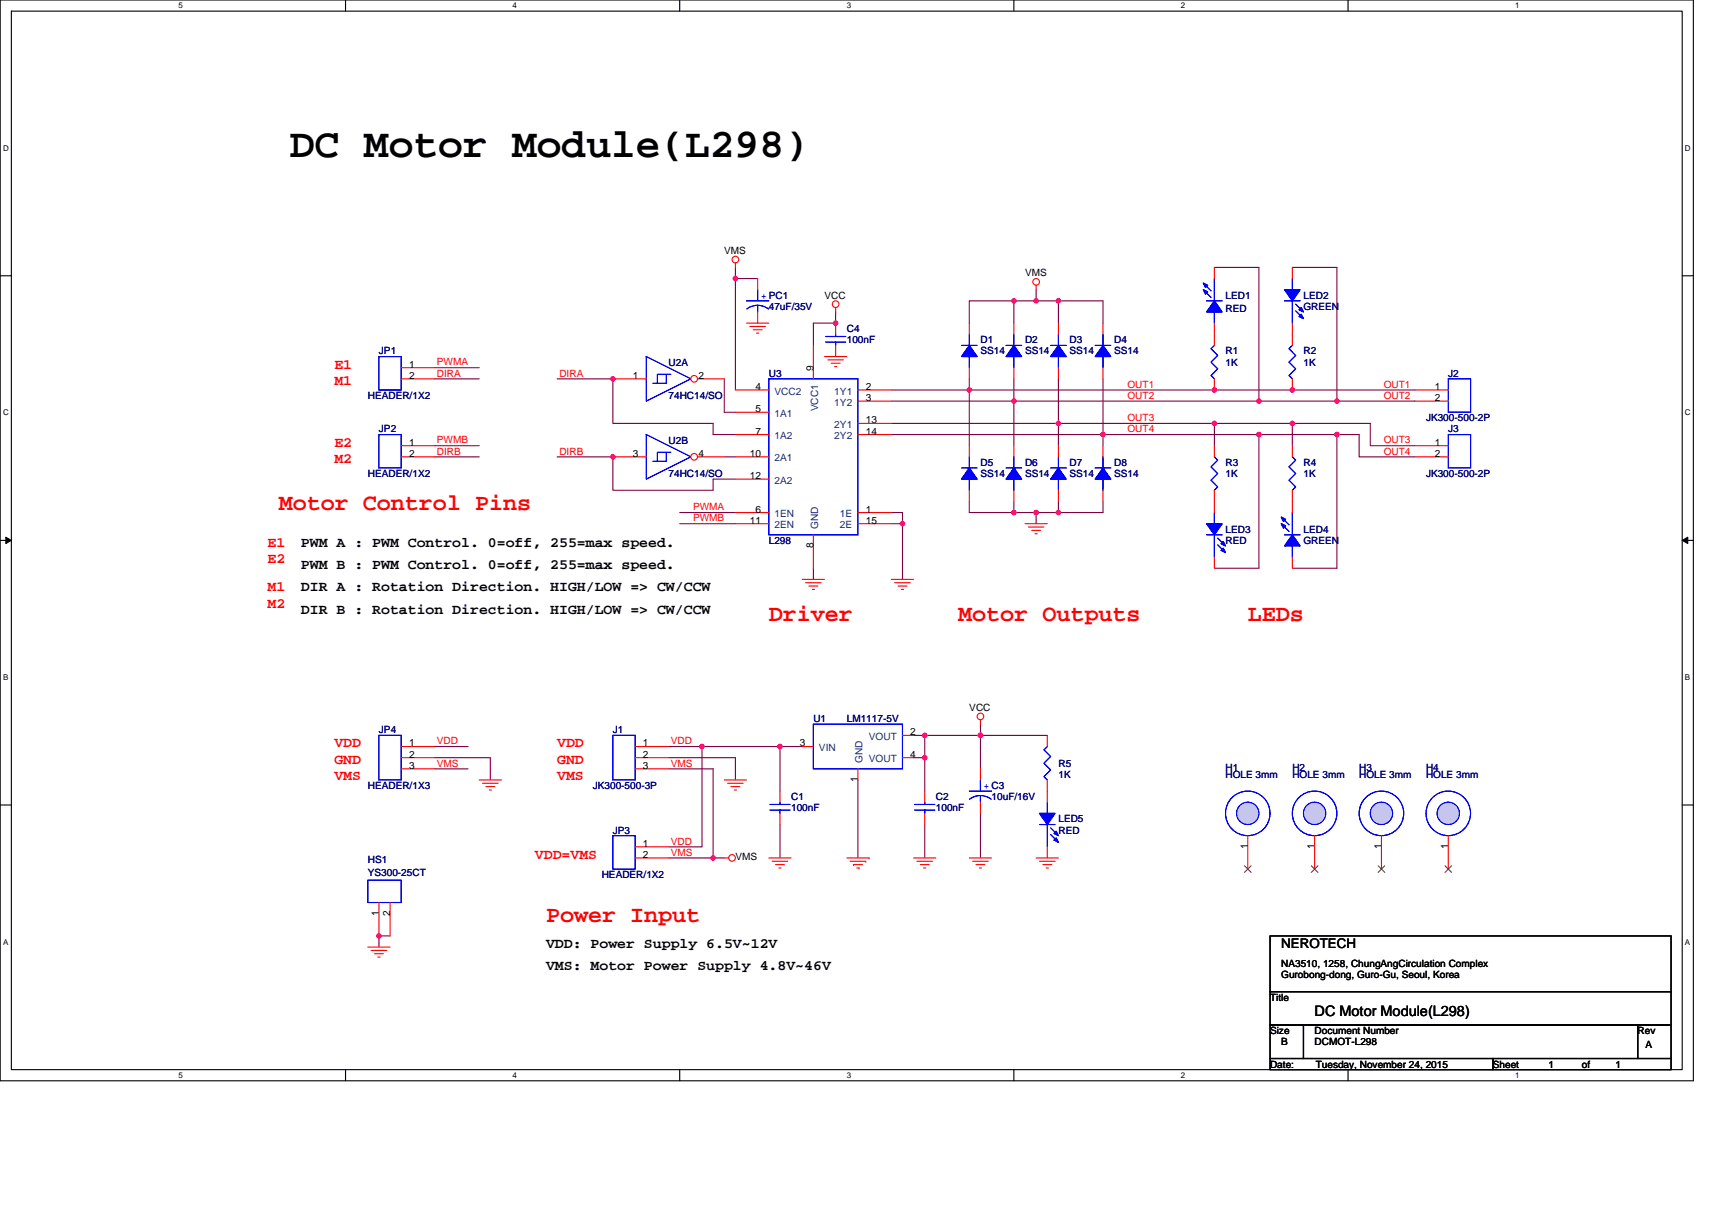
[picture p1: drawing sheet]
<svg xmlns="http://www.w3.org/2000/svg" width="297mm" height="210mm" viewBox="0 0 297 210" stroke-linecap="round" stroke-linejoin="round" font-family="sans-serif">
<path d="M0 0h293.5v187.2h-293.5zM2 1.9h289.5v183.4h-289.5z" fill="none" stroke="#000" stroke-width=".19"/>
<g fill="#fff">
<path d="M30.9 .2h.8v1.5h-.8z"/>
<path d="M30.9 185.5h.8v1.6h-.8z"/>
</g>
<path d="M59.9 0v1.9M59.9 185.3v1.9" fill="none" stroke="#000" stroke-width=".19"/>
<g fill="#fff">
<path d="M88.8 .2h.8v1.5h-.8z"/>
<path d="M88.8 185.5h.8v1.6h-.8z"/>
</g>
<path d="M117.8 0v1.9M117.8 185.3v1.9" fill="none" stroke="#000" stroke-width=".19"/>
<g fill="#fff">
<path d="M146.7 .2h.8v1.5h-.8z"/>
<path d="M146.7 185.5h.8v1.6h-.8z"/>
</g>
<path d="M175.7 0v1.9M175.7 185.3v1.9" fill="none" stroke="#000" stroke-width=".19"/>
<g fill="#fff">
<path d="M204.7 .2h.7v1.5h-.7z"/>
<path d="M204.7 185.5h.7v1.6h-.7z"/>
</g>
<path d="M233.6 0v1.9M233.6 185.3v1.9" fill="none" stroke="#000" stroke-width=".19"/>
<g fill="#fff">
<path d="M262.6 .2h.7v1.5h-.7z"/>
<path d="M262.6 185.5h.7v1.6h-.7z"/>
<path d="M.5 24.9h1v1.5h-1z"/>
<path d="M292 24.9h1v1.5h-1z"/>
<path d="M.5 70.7h1v1.5h-1z"/>
<path d="M292 70.7h1v1.5h-1z"/>
</g>
<path d="M0 47.8h2M291.5 47.8h2" fill="none" stroke="#000" stroke-width=".19"/>
<g fill="#fff">
<path d="M.5 116.5h.9v1.6h-.9z"/>
<path d="M292 116.5h.9v1.6h-.9z"/>
</g>
<path d="M0 93.6h2M291.5 93.6h2" fill="none" stroke="#000" stroke-width=".19"/>
<path d="M1 93.1l1 .5-1 .6zM291.5 93.6l1-.5v1.1z" fill="#000"/>
<path d="M1 93.1l1 .5-1 .6zM291.5 93.6l1-.5v1.1z" fill="none" stroke="#000" stroke-width=".17"/>
<g fill="#fff">
<path d="M.5 162.4h.9v1.5h-.9z"/>
<path d="M292 162.4h.9v1.5h-.9z"/>
</g>
<path d="M0 139.5h2M291.5 139.5h2M220.1 162.2h69.5v9.6h-69.5zM220.1 171.8h69.5v5.8h-69.5zM220.1 177.6h5.8v5.8h-5.8zM225.9 177.6h57.9v5.8h-57.9zM283.8 177.6h5.8v5.8h-5.8zM220.1 183.4h38.6v1.9h-38.6zM258.7 183.4h30.9v1.9h-30.9z" fill="none" stroke="#000" stroke-width=".19"/>
<g fill="none" stroke="#800040" stroke-width=".19">
<path d="M127.4 46.3v2h3.9M127.4 48.3v19.3M144.8 54.1v1.9h-3.8v3.8M175.7 52.1h3.9M175.7 52.1h-7.7v3.9M175.7 52.1v3.9M179.6 52.1h3.8M179.6 50.2v1.9M183.4 52.1h7.7v3.9M183.4 52.1v3.9M210.5 46.3h7.7v23.2M224 46.3h7.7v23.2"/>
<path d="M75.3 65.6h7.7M75.3 77.2h7.7M75.3 79.1h7.7M75.3 63.7h7.7M96.6 65.6h9.6v7.8h17.4v1.9h3.8M96.6 79.1h9.6v5.8h17.4v-1.9h3.8M125.5 65.6v5.8h1.9M125.5 79.1h1.9M154.5 73.4h28.9M154.5 75.3h36.6M154.5 69.5h21.2M154.5 67.6h13.5"/>
<path d="M168 65.6v2M168 67.6v9.6M168 67.6h77.2M175.7 65.6v3.9M175.7 69.5v7.7M175.7 69.5h42.5M183.4 65.6v7.8M183.4 73.4v3.8M183.4 73.4h27.1v3.8M191.1 75.3v1.9M191.1 65.6v9.7M191.1 75.3h27.1v23.2h-7.7"/>
<path d="M210.5 73.4h13.5v3.8M218.2 75.3h13.5v23.2h-7.7M218.2 69.5h13.5M224 73.4h13.5v3.8h7.7M231.7 69.5h13.5M231.7 75.3h3.8v3.8h9.7M117.8 88.8h9.6M117.8 90.7h9.6M141 98.5v1.9M154.5 88.8h1.9v1.9M154.5 90.7h1.9M156.4 90.7v9.7"/>
<path d="M168 86.9v1.9h7.7M175.7 88.8h3.9M175.7 86.9v1.9M179.6 88.8h3.8M179.6 88.8v1.9M183.4 86.9v1.9M191.1 86.9v1.9h-7.7M75.3 133.2h5.8M75.3 129.3h5.8M75.3 131.3h9.7v3.8M115.9 129.3h5.8M115.9 131.3h11.5v3.8"/>
<path d="M115.9 133.2h7.7v15.4M121.7 129.3v17.4h-5.8M121.7 129.3h13.5v7.8M135.2 129.3h3.8M148.7 135.1v13.5M158.3 127.4h2M158.3 131.3h2M160.3 131.3v5.8M160.3 127.4v3.9M160.3 127.4h9.6M169.9 125.5v1.9M169.9 127.4v5.8"/>
<path d="M169.9 127.4h11.6M115.9 148.6h7.7M123.6 148.6h1.9M135.2 142.8v5.8M160.3 142.8v5.8M169.9 140.9v7.7M67.6 162.2h-1.9v1.9"/>
</g>
<g fill="#f0f" stroke="#f0f" stroke-width=".19">
<circle cx="156.4" cy="90.7" r=".38"/>
<circle cx="127.4" cy="48.3" r=".38"/>
<circle cx="106.2" cy="65.6" r=".38"/>
<circle cx="106.2" cy="79.1" r=".38"/>
<circle cx="65.7" cy="162.1" r=".38"/>
<circle cx="231.7" cy="75.3" r=".38"/>
<circle cx="183.4" cy="52.1" r=".38"/>
<circle cx="179.6" cy="88.8" r=".38"/>
<circle cx="210.4" cy="67.6" r=".38"/>
<circle cx="168" cy="67.6" r=".38"/>
<circle cx="175.7" cy="69.5" r=".38"/>
<circle cx="224" cy="73.4" r=".38"/>
<circle cx="175.7" cy="88.8" r=".38"/>
<circle cx="183.4" cy="88.8" r=".38"/>
<circle cx="175.7" cy="52.1" r=".38"/>
<circle cx="179.6" cy="52.1" r=".38"/>
<circle cx="224" cy="67.6" r=".38"/>
<circle cx="231.7" cy="69.5" r=".38"/>
<circle cx="183.4" cy="73.4" r=".38"/>
<circle cx="191.1" cy="75.3" r=".38"/>
<circle cx="210.4" cy="73.4" r=".38"/>
<circle cx="218.2" cy="75.3" r=".38"/>
<circle cx="160.3" cy="131.3" r=".38"/>
<circle cx="169.9" cy="127.4" r=".38"/>
<circle cx="160.3" cy="127.4" r=".38"/>
<circle cx="218.2" cy="69.5" r=".38"/>
<circle cx="121.7" cy="129.3" r=".38"/>
<circle cx="135.2" cy="129.3" r=".38"/>
<circle cx="123.6" cy="148.6" r=".38"/>
<circle cx="144.8" cy="56" r=".38"/>
</g>
<g fill="none" stroke="#f00" stroke-width=".19">
<path d="M127.4 45.6v.7M129.4 56h3.8M130 56.6h2.7M130.5 57.1h1.6M131.1 57.7h.4M144.8 53.3v.8M179.6 49.4v.8M224 46.3v2M224 56v1.9M142.9 61.8h3.8M143.5 62.4h2.7M144 62.9h1.6"/>
<path d="M144.6 63.5h.4M168 77.2v1.9M168 84.9v2M177.6 90.7h3.9M178.2 91.3h2.7M178.8 91.9h1.5M179.4 92.5h.4M139 100.4h3.9M139.6 101h2.7M140.2 101.5h1.5M140.8 102.1h.3M154.5 100.4h3.8"/>
<path d="M155 101h2.8M155.6 101.5h1.6M156.2 102.1h.4M69.5 129.3h5.8M69.5 131.3h5.8M69.5 133.2h5.8M83 135.1h3.9M83.6 135.7h2.7M84.2 136.3h1.6M84.8 136.9h.4M125.5 135.1h3.9M126.1 135.7h2.7"/>
<path d="M126.7 136.3h1.5M127.3 136.9h.3M169.9 124.7v.8M125.5 148.6h.8M133.2 148.6h3.9M133.8 149.2h2.7M134.4 149.8h1.5M135 150.4h.4M146.7 148.6h3.9M147.3 149.2h2.7M147.9 149.8h1.6M147.9 149.8h.1"/>
<path d="M148.5 150.4h.4M148.9 150.4h.1M150 149.2h.1M150.6 148.6h.1M158.3 148.6h3.9M158.9 149.2h2.7M159.5 149.8h1.5M160.1 150.4h.4M168 148.6h3.8M168.6 149.2h2.7M169.1 149.8h1.6M169.7 150.4h.4"/>
<path d="M179.6 148.6h3.8M180.1 149.2h2.7M180.7 149.8h1.6M181.3 150.4h.4M63.7 164.1h3.9M64.3 164.7h2.7M64.9 165.2h1.5M65.5 165.8h.4"/>
<circle cx="127.4" cy="45" r=".58"/>
<circle cx="144.8" cy="52.7" r=".58"/>
<circle cx="179.6" cy="48.8" r=".58"/>
<circle cx="169.9" cy="124.1" r=".58"/>
<circle cx="126.9" cy="148.6" r=".58"/>
</g>
<path d="M222.6 52.1h2.7M224 48.3v1.9M224 52.1v3.9M224.5 52.7l1.2 1.2M224.5 53.9l1.2 1.1M168 79.1v2M166.6 81.1h2.7M168 83v1.9M65.7 127.4h3.8v7.7h-3.8z" fill="none" stroke="#00f" stroke-width=".19"/>
<g fill="#00f" stroke="#00f" stroke-width=".19">
<path d="M222.6 50.2h2.7l-1.3 1.9z" fill-rule="evenodd"/>
<path d="M225.5 54.4l.4 .8-.8-.4z" fill-rule="evenodd"/>
<path d="M225.5 53.3l.4 .8-.8-.4z" fill-rule="evenodd"/>
<path d="M222.6 50.2h2.7l-1.3 1.9z" fill-rule="evenodd"/>
<path d="M225.5 54.4l.4 .8-.8-.4z" fill-rule="evenodd"/>
<path d="M225.5 53.3l.4 .8-.8-.4z" fill-rule="evenodd"/>
<path d="M168 81.1l1.3 1.9h-2.7z" fill-rule="evenodd"/>
<path d="M168 81.1l1.3 1.9h-2.7z" fill-rule="evenodd"/>
</g>
<circle cx="216.2" cy="140.9" r="1.93" fill="#fff"/>
<circle cx="216.2" cy="140.9" r="1.93" fill="#00f" stroke="#00f" stroke-width=".19"/>
<circle cx="216.2" cy="140.9" r="3.9" fill="none" stroke="#00f" stroke-width=".19"/>
<circle cx="216.2" cy="140.9" r="1.93" fill="#fff"/>
<g fill="#00f" stroke="#00f" stroke-width=".19">
<path d="M175.7 59.8l1.4 2h-2.7z" fill-rule="evenodd"/>
<path d="M175.7 59.8l1.4 2h-2.7z" fill-rule="evenodd"/>
<circle cx="216.2" cy="140.9" r="1.93"/>
</g>
<g fill="none" stroke="#00f" stroke-width=".19">
<path d="M174.4 59.8h2.7M175.7 57.9v1.9M175.7 61.8v1.9M251 75.3h3.9v5.8h-3.9zM106.2 144.8h3.9v5.8h-3.9z"/>
<circle cx="216.2" cy="140.9" r="3.9"/>
</g>
<path d="M175.7 56v1.9M175.7 63.7v1.9M245.2 77.2h5.8M245.2 79.1h5.8M110.1 146.7h5.8M110.1 148.6h5.8M216.2 144.8v5.8" fill="none" stroke="#f00" stroke-width=".19"/>
<path d="M215.7 150l1.1 1.2M216.8 150l-1.1 1.2" fill="none" stroke="#804000" stroke-width=".17"/>
<circle cx="227.8" cy="140.9" r="1.93" fill="#fff"/>
<circle cx="227.8" cy="140.9" r="1.93" fill="#00f" stroke="#00f" stroke-width=".19"/>
<circle cx="227.8" cy="140.9" r="3.9" fill="none" stroke="#00f" stroke-width=".19"/>
<circle cx="227.8" cy="140.9" r="1.93" fill="#fff"/>
<g fill="#00f" stroke="#00f" stroke-width=".19">
<path d="M175.7 81.1l1.4 1.9h-2.7z" fill-rule="evenodd"/>
<path d="M175.7 81.1l1.4 1.9h-2.7z" fill-rule="evenodd"/>
<circle cx="227.8" cy="140.9" r="1.93"/>
</g>
<g fill="none" stroke="#00f" stroke-width=".19">
<path d="M143.1 59.3h3.5M143.1 58.3h3.5M144.8 57.9v.4M144.8 59.3v.5M175.7 79.1v2M174.4 81.1h2.7M175.7 83v1.9M141 125.5h15.4v7.7h-15.4z"/>
<circle cx="227.8" cy="140.9" r="3.9"/>
</g>
<path d="M144.8 56v1.9M144.8 59.8v2M175.7 77.2v1.9M175.7 84.9v2M139 129.3h2M148.7 133.2v1.9M156.4 127.4h1.9M156.4 131.3h1.9M227.8 144.8v5.8" fill="none" stroke="#f00" stroke-width=".19"/>
<path d="M227.2 150l1.2 1.2M228.4 150l-1.2 1.2" fill="none" stroke="#804000" stroke-width=".17"/>
<circle cx="251" cy="140.9" r="1.93" fill="#fff"/>
<circle cx="251" cy="140.9" r="1.93" fill="#00f" stroke="#00f" stroke-width=".19"/>
<circle cx="251" cy="140.9" r="3.9" fill="none" stroke="#00f" stroke-width=".19"/>
<circle cx="251" cy="140.9" r="1.93" fill="#fff"/>
<circle cx="251" cy="140.9" r="1.93" fill="#00f" stroke="#00f" stroke-width=".19"/>
<g fill="none" stroke="#00f" stroke-width=".19">
<path d="M158.5 139.4h3.5M160.3 139v.4M158.5 140.3h3.5M160.3 140.3v.6"/>
<circle cx="251" cy="140.9" r="3.9"/>
</g>
<path d="M160.3 137.1v1.9M160.3 140.9v1.9M251 144.8v5.8" fill="none" stroke="#f00" stroke-width=".19"/>
<path d="M250.4 150l1.2 1.2M251.6 150l-1.2 1.2" fill="none" stroke="#804000" stroke-width=".17"/>
<circle cx="239.4" cy="140.9" r="1.93" fill="#fff"/>
<circle cx="239.4" cy="140.9" r="1.93" fill="#00f" stroke="#00f" stroke-width=".19"/>
<circle cx="239.4" cy="140.9" r="3.9" fill="none" stroke="#00f" stroke-width=".19"/>
<circle cx="239.4" cy="140.9" r="1.93" fill="#fff"/>
<g fill="#00f" stroke="#00f" stroke-width=".19">
<path d="M183.4 59.8l1.4 2h-2.7z" fill-rule="evenodd"/>
<path d="M183.4 59.8l1.4 2h-2.7z" fill-rule="evenodd"/>
<path d="M183.4 81.1l1.4 1.9h-2.7z" fill-rule="evenodd"/>
<path d="M183.4 81.1l1.4 1.9h-2.7z" fill-rule="evenodd"/>
<path d="M191.1 59.8l1.4 2h-2.7z" fill-rule="evenodd"/>
<path d="M191.1 59.8l1.4 2h-2.7z" fill-rule="evenodd"/>
<path d="M191.1 81.1l1.4 1.9h-2.7z" fill-rule="evenodd"/>
<path d="M191.1 81.1l1.4 1.9h-2.7z" fill-rule="evenodd"/>
<path d="M210.5 52.1l1.3 2h-2.7z" fill-rule="evenodd"/>
<path d="M208.5 49l.8 .4-.4 .4z" fill-rule="evenodd"/>
<path d="M208.5 50.2l.8 .4-.4 .4z" fill-rule="evenodd"/>
<path d="M210.5 52.1l1.3 2h-2.7z" fill-rule="evenodd"/>
<path d="M208.5 49l.8 .4-.4 .4z" fill-rule="evenodd"/>
<path d="M208.5 50.2l.8 .4-.4 .4z" fill-rule="evenodd"/>
<circle cx="239.4" cy="140.9" r="1.93"/>
</g>
<g fill="none" stroke="#00f" stroke-width=".19">
<path d="M129.4 52.1h3.8M131.3 52.9l1.2 .2 .7 .4M131.3 52.9l-1.2 .2-.7 .4M131.3 50.2v1.9M131.3 52.9v1.2M182.1 59.8h2.7M183.4 57.9v1.9M189.8 59.8h2.7M191.1 57.9v1.9M208.7 50.4l1.2 1.1M208.7 49.2l1.2 1.2M209.1 52.1h2.7"/>
<path d="M210.5 54.1v1.9M210.5 48.3v3.8M210.5 59.8l-.6 .6 1.1 1.2-1.1 1.1 1.1 1.2-1.1 1.2 .6 .5M65.7 61.8h3.8v5.8h-3.8zM112 75.3l7.7 3.8-7.7 3.9zM115.5 78.4v1.5h-2.3M116.3 78.4h-2.4v1.5M183.4 61.8v1.9M183.4 79.1v2M191.1 61.8v1.9M191.1 79.1v2M251 65.6h3.9v5.8h-3.9z"/>
<path d="M182.1 81.1h2.7M183.4 83v1.9M189.8 81.1h2.7M191.1 83v1.9M181.5 129.3l-.6 .6 1.2 1.2-1.2 1.1 1.2 1.2-1.2 1.2 .6 .5"/>
<circle cx="239.4" cy="140.9" r="3.9"/>
</g>
<g fill="none" stroke="#f00" stroke-width=".19">
<path d="M131.3 48.3v1.9M131.3 54.1v1.9M183.4 56v1.9M191.1 56v1.9M210.5 46.3v2M210.5 56v3.8M69.5 63.7h5.8M69.5 65.6h5.8M106.2 79.1h5.8M183.4 63.7v1.9M183.4 77.2v1.9M191.1 63.7v1.9"/>
<path d="M191.1 77.2v1.9M210.5 65.6v2M245.2 67.6h5.8M245.2 69.5h5.8M183.4 84.9v2M191.1 84.9v2M181.5 127.4v1.9M181.5 135.1v2M239.4 144.8v5.8"/>
</g>
<path d="M238.8 150l1.2 1.2M240 150l-1.2 1.2" fill="none" stroke="#804000" stroke-width=".17"/>
<circle cx="120.3" cy="79.1" r=".58" fill="#fff" stroke="#f00" stroke-width=".19"/>
<path d="M69.5 79.1h5.8M69.5 77.2h5.8M106.2 65.6h5.8M120.9 79.1h4.6M135.2 137.1v1.9M169.9 133.2v1.9M169.9 139v1.9M135.2 140.9v1.9" fill="none" stroke="#f00" stroke-width=".19"/>
<g fill="none" stroke="#00f" stroke-width=".19">
<path d="M65.7 75.3h3.8v5.8h-3.8zM112 61.8l7.7 3.8-7.7 3.9zM115.5 64.9v1.5h-2.3M116.3 64.9h-2.4v1.5M133.4 139.4h3.5M135.2 139v.4M168 137.1h3.8M169.9 137.8l1.2 .3 .7 .4M169.9 137.8l-1.2 .3-.7 .4M169.9 135.1v2M169.9 137.8v1.2M133.4 140.3h3.5"/>
<path d="M135.2 140.3v.6"/>
</g>
<circle cx="120.3" cy="65.6" r=".58" fill="#fff" stroke="#f00" stroke-width=".19"/>
<g fill="none" stroke="#f00" stroke-width=".19">
<path d="M141 59.8v5.8M168 56v1.9M224 57.9v1.9M120.9 65.6h4.6M127.4 71.4h5.8M127.4 75.3h5.8M127.4 79.1h5.8M127.4 67.6h5.8M148.7 75.3h5.8M148.7 67.6h5.8M148.7 69.5h5.8M148.7 73.4h5.8"/>
<path d="M168 63.7v1.9M210.5 77.2v1.9M224 65.6v2M224 77.2v1.9M127.4 83h5.8M127.4 88.8h5.8M127.4 90.7h5.8M141 92.7v5.8M148.7 88.8h5.8M148.7 90.7h5.8M210.5 84.9v3.9M210.5 96.5v2"/>
<path d="M224 84.9v3.9M224 96.5v2M110.1 129.3h5.8M110.1 131.3h5.8M110.1 133.2h5.8M181.5 137.1v1.9M65.7 156.4v5.8M67.6 156.4v5.8M181.5 146.7v1.9"/>
</g>
<g fill="none" stroke="#00f" stroke-width=".19">
<path d="M166.6 59.8h2.7M168 57.9v1.9M224 59.8l-.6 .6 1.1 1.2-1.1 1.1 1.1 1.2-1.1 1.2 .6 .5M133.2 65.6h15.5v27.1h-15.5zM168 61.8v1.9M210.5 79.1l.5 .6-1.1 1.2 1.1 1.1-1.1 1.2 1.1 1.2-.5 .5M224 79.1l.5 .6-1.1 1.2 1.1 1.1-1.1 1.2 1.1 1.2-.5 .5M209.1 92.7h2.7M210.5 88.8v1.9M210.5 92.7v3.8M211 93.2l1.2 1.2M211 94.4l1.2 1.2"/>
<path d="M222.2 90.9l1.2 1.2M222.2 89.8l1.2 1.1M222.6 92.7h2.7M224 94.6v1.9M224 88.8v3.9M106.2 127.4h3.9v7.7h-3.9zM181.5 139v1.9M63.7 152.5h5.8v3.9h-5.8zM180.1 142.8h2.7M181.5 142.8v3.9M182.1 143.4l1.1 1.2M182.1 144.6l1.1 1.1"/>
</g>
<g fill="#00f" stroke="#00f" stroke-width=".19">
<path d="M224 92.7l1.3 1.9h-2.7z" fill-rule="evenodd"/>
<path d="M222 89.6l.8 .4-.4 .3z" fill-rule="evenodd"/>
<path d="M222 90.7l.8 .4-.4 .4z" fill-rule="evenodd"/>
<path d="M224 92.7l1.3 1.9h-2.7z" fill-rule="evenodd"/>
<path d="M222 89.6l.8 .4-.4 .3z" fill-rule="evenodd"/>
<path d="M222 90.7l.8 .4-.4 .4z" fill-rule="evenodd"/>
<path d="M209.1 90.7h2.7l-1.3 2z" fill-rule="evenodd"/>
<path d="M212 95l.4 .7-.8-.3z" fill-rule="evenodd"/>
<path d="M212 93.8l.4 .8-.8-.4z" fill-rule="evenodd"/>
<path d="M209.1 90.7h2.7l-1.3 2z" fill-rule="evenodd"/>
<path d="M212 95l.4 .7-.8-.3z" fill-rule="evenodd"/>
<path d="M212 93.8l.4 .8-.8-.4z" fill-rule="evenodd"/>
<path d="M180.1 140.9h2.7l-1.3 1.9z" fill-rule="evenodd"/>
<path d="M183 145.2l.4 .7-.7-.3z" fill-rule="evenodd"/>
<path d="M183 144l.4 .8-.7-.4z" fill-rule="evenodd"/>
<path d="M180.1 140.9h2.7l-1.3 1.9z" fill-rule="evenodd"/>
<path d="M183 145.2l.4 .7-.7-.3z" fill-rule="evenodd"/>
<path d="M183 144l.4 .8-.7-.4z" fill-rule="evenodd"/>
<path d="M168 59.8l1.3 2h-2.7z" fill-rule="evenodd"/>
<path d="M168 59.8l1.3 2h-2.7z" fill-rule="evenodd"/>
</g>
<g fill="#f0f" stroke="#f0f" stroke-width=".19">
<circle cx="156.4" cy="90.7" r=".38"/>
<circle cx="127.4" cy="48.3" r=".38"/>
<circle cx="106.2" cy="65.6" r=".38"/>
<circle cx="106.2" cy="79.1" r=".38"/>
<circle cx="65.7" cy="162.1" r=".38"/>
<circle cx="231.7" cy="75.3" r=".38"/>
<circle cx="183.4" cy="52.1" r=".38"/>
<circle cx="179.6" cy="88.8" r=".38"/>
<circle cx="210.4" cy="67.6" r=".38"/>
<circle cx="168" cy="67.6" r=".38"/>
<circle cx="175.7" cy="69.5" r=".38"/>
<circle cx="224" cy="73.4" r=".38"/>
<circle cx="175.7" cy="88.8" r=".38"/>
<circle cx="183.4" cy="88.8" r=".38"/>
<circle cx="175.7" cy="52.1" r=".38"/>
<circle cx="179.6" cy="52.1" r=".38"/>
<circle cx="224" cy="67.6" r=".38"/>
<circle cx="231.7" cy="69.5" r=".38"/>
<circle cx="183.4" cy="73.4" r=".38"/>
<circle cx="191.1" cy="75.3" r=".38"/>
<circle cx="210.4" cy="73.4" r=".38"/>
<circle cx="218.2" cy="75.3" r=".38"/>
<circle cx="160.3" cy="131.3" r=".38"/>
<circle cx="169.9" cy="127.4" r=".38"/>
<circle cx="160.3" cy="127.4" r=".38"/>
<circle cx="218.2" cy="69.5" r=".38"/>
<circle cx="121.7" cy="129.3" r=".38"/>
<circle cx="135.2" cy="129.3" r=".38"/>
<circle cx="123.6" cy="148.6" r=".38"/>
<circle cx="144.8" cy="56" r=".38"/>
</g>
<text font-size="7.1" x="50.2" y="27.2">DC Motor Module(L298)</text>
<g font-size="4.1" fill="#f00">
<text x="48.3" y="88.3">Motor Control Pins</text>
<text x="133.2" y="107.6">Driver</text>
<text x="166.1" y="107.6">Motor Outputs</text>
<text x="216.2" y="107.6">LEDs</text>
<text x="94.6" y="159.7">Power Input</text>
</g>
<g font-size="2.5" fill="#f00">
<text x="58" y="63.9">E1</text>
<text x="58" y="66.7">M1</text>
<text x="58" y="77.4">E2</text>
<text x="58" y="80.2">M2</text>
<text x="46.4" y="94.7">E1</text>
<text x="46.4" y="97.6">E2</text>
<text x="46.4" y="102.5">M1</text>
<text x="46.4" y="105.3">M2</text>
<text x="58" y="129.5">VDD</text>
<text x="96.6" y="129.5">VDD</text>
<text x="58" y="132.3">GND</text>
<text x="58" y="135.2">VMS</text>
<text x="96.6" y="132.3">GND</text>
<text x="96.6" y="135.2">VMS</text>
<text x="92.7" y="148.8">VDD=VMS</text>
</g>
<g font-size="2.5">
<text x="52.2" y="94.7">PWM A : PWM Control. 0=off, 255=max speed.</text>
<text x="52.2" y="98.6">PWM B : PWM Control. 0=off, 255=max speed.</text>
<text x="52.2" y="102.5">DIR A : Rotation Direction. HIGH/LOW =&gt; CW/CCW</text>
<text x="52.2" y="106.3">DIR B : Rotation Direction. HIGH/LOW =&gt; CW/CCW</text>
<text x="94.6" y="164.2">VDD: Power Supply 6.5V~12V</text>
<text x="94.6" y="168.1">VMS: Motor Power Supply 4.8V~46V</text>
<text x="227.8" y="176">DC Motor Module(L298)</text>
</g>
<text font-size="2.3" x="222" y="164.2">NEROTECH</text>
<g font-size="1.7">
<text x="125.5" y="44">VMS</text>
<text x="177.6" y="47.9">VMS</text>
<text x="142.9" y="51.8">VCC</text>
<text x="70.9" y="63.7">1</text>
<text x="70.9" y="65.6">2</text>
<text x="109.7" y="65.6">1</text>
<text x="121.1" y="65.6">2</text>
<text x="141" y="64.3" transform="rotate(-90 141 64.3)">9</text>
<text x="130.9" y="71.4">5</text>
<text x="130.9" y="67.6">4</text>
<text x="150" y="67.6">2</text>
<text x="150" y="69.5">3</text>
<text x="248.7" y="67.6">1</text>
<text x="248.7" y="69.5">2</text>
<text x="70.9" y="77.2">1</text>
<text x="130.9" y="75.3">7</text>
<text x="150" y="73.3">13</text>
<text x="150" y="75.3">14</text>
<text x="248.7" y="77.2">1</text>
<text x="70.9" y="79.1">2</text>
<text x="109.7" y="79.1">3</text>
<text x="121.1" y="79.1">4</text>
<text x="129.9" y="79.1">10</text>
<text x="129.9" y="83">12</text>
<text x="248.7" y="79.1">2</text>
<text x="130.9" y="88.8">6</text>
<text x="150" y="88.8">1</text>
<text x="129.9" y="90.7">11</text>
<text x="141" y="95" transform="rotate(-90 141 95)">8</text>
<text x="150" y="90.7">15</text>
<text x="168" y="123.2">VCC</text>
<text x="70.9" y="129.3">1</text>
<text x="70.9" y="131.3">2</text>
<text x="111.4" y="129.3">1</text>
<text x="111.4" y="131.3">2</text>
<text x="138.6" y="129.3">3</text>
<text x="157.8" y="127.4">2</text>
<text x="157.8" y="131.3">4</text>
<text x="70.9" y="133.2">3</text>
<text x="111.4" y="133.2">3</text>
<text x="148.7" y="135.5" transform="rotate(-90 148.7 135.5)">1</text>
<text x="111.4" y="146.7">1</text>
<text x="111.4" y="148.6">2</text>
<text x="127.4" y="149.1">VMS</text>
<text x="216.2" y="147.1" transform="rotate(-90 216.2 147.1)">1</text>
<text x="227.8" y="147.1" transform="rotate(-90 227.8 147.1)">1</text>
<text x="239.4" y="147.1" transform="rotate(-90 239.4 147.1)">1</text>
<text x="251" y="147.1" transform="rotate(-90 251 147.1)">1</text>
<text x="65.7" y="158.7" transform="rotate(-90 65.7 158.7)">1</text>
<text x="67.6" y="158.7" transform="rotate(-90 67.6 158.7)">2</text>
<text x="222" y="167.6">NA3510, 1258, ChungAngCirculation Complex</text>
<text x="220.1" y="173.4">Title</text>
<text x="222" y="169.5">Gurobong-dong, Guro-Gu, Seoul, Korea</text>
<text x="220.1" y="179.2">Size</text>
<text x="227.8" y="179.2">Document Number</text>
<text x="283.8" y="179.2">Rev</text>
<text x="220.1" y="185">Date:</text>
<text x="222" y="181.1">B</text>
<text x="227.8" y="181.1">DCMOT-L298</text>
<text x="228" y="185">Tuesday, November 24, 2015</text>
<text x="258.7" y="185">Sheet</text>
<text x="268.4" y="185">1</text>
<text x="274.2" y="185">of</text>
<text x="279.9" y="185">1</text>
<text x="285.2" y="181.5">A</text>
</g>
<g font-size="1.7" fill="#00f">
<text x="131.9" y="51.8">+ PC1</text>
<text x="170.5" y="136.8">+ C3</text>
</g>
<g font-size="1.7" fill="#000080">
<text x="133.2" y="53.7">47uF/35V</text>
<text x="212.4" y="51.8">LED1</text>
<text x="225.9" y="51.8">LED2</text>
<text x="225.9" y="53.7">GREEN</text>
<text x="146.7" y="57.6">C4</text>
<text x="146.7" y="59.5">100nF</text>
<text x="169.9" y="59.5">D1</text>
<text x="177.6" y="59.5">D2</text>
<text x="185.4" y="59.5">D3</text>
<text x="193.1" y="59.5">D4</text>
<text x="212.4" y="54.1">RED</text>
<text x="65.7" y="61.4">JP1</text>
<text x="115.9" y="63.3">U2A</text>
<text x="133.2" y="65.3">U3</text>
<text x="169.9" y="61.4">SS14</text>
<text x="177.6" y="61.4">SS14</text>
<text x="185.4" y="61.4">SS14</text>
<text x="193.1" y="61.4">SS14</text>
<text x="212.4" y="61.4">R1</text>
<text x="212.4" y="63.3">1K</text>
<text x="225.9" y="61.4">R2</text>
<text x="225.9" y="63.3">1K</text>
<text x="251" y="65.3">J2</text>
<text x="63.7" y="69.1">HEADER/1X2</text>
<text x="115.9" y="69.1">74HC14/SO</text>
<text x="65.7" y="74.9">JP2</text>
<text x="115.9" y="76.9">U2B</text>
<text x="247.1" y="73">JK300-500-2P</text>
<text x="251" y="74.9">J3</text>
<text x="63.7" y="82.6">HEADER/1X2</text>
<text x="115.9" y="82.6">74HC14/SO</text>
<text x="169.9" y="80.7">D5</text>
<text x="169.9" y="82.6">SS14</text>
<text x="177.6" y="80.7">D6</text>
<text x="177.6" y="82.6">SS14</text>
<text x="185.4" y="80.7">D7</text>
<text x="185.4" y="82.6">SS14</text>
<text x="193.1" y="80.7">D8</text>
<text x="193.1" y="82.6">SS14</text>
<text x="212.4" y="80.7">R3</text>
<text x="212.4" y="82.6">1K</text>
<text x="225.9" y="80.7">R4</text>
<text x="225.9" y="82.6">1K</text>
<text x="247.1" y="82.6">JK300-500-2P</text>
<text x="133.2" y="94.2">L298</text>
<text x="212.4" y="92.3">LED3</text>
<text x="212.4" y="94.2">RED</text>
<text x="225.9" y="92.3">LED4</text>
<text x="225.9" y="94.2">GREEN</text>
<text x="141" y="125.1">U1</text>
<text x="146.7" y="125.1">LM1117-5V</text>
<text x="65.7" y="127">JP4</text>
<text x="106.2" y="127">J1</text>
<text x="63.7" y="136.7">HEADER/1X3</text>
<text x="102.7" y="136.7">JK300-500-3P</text>
<text x="183.4" y="132.8">R5</text>
<text x="183.4" y="134.8">1K</text>
<text x="212.4" y="133.6">H1</text>
<text x="212.4" y="134.8">HOLE 3mm</text>
<text x="224" y="133.6">H2</text>
<text x="224" y="134.8">HOLE 3mm</text>
<text x="235.5" y="133.6">H3</text>
<text x="235.5" y="134.8">HOLE 3mm</text>
<text x="247.1" y="133.6">H4</text>
<text x="247.1" y="134.8">HOLE 3mm</text>
<text x="137.1" y="138.6">C1</text>
<text x="137.1" y="140.6">100nF</text>
<text x="162.2" y="138.6">C2</text>
<text x="162.2" y="140.6">100nF</text>
<text x="171.8" y="138.6">10uF/16V</text>
<text x="183.4" y="142.5">LED5</text>
<text x="63.7" y="149.4">HS1</text>
<text x="106.2" y="144.4">JP3</text>
<text x="183.4" y="144.4">RED</text>
<text x="63.7" y="151.8">YS300-25CT</text>
<text x="104.3" y="152.1">HEADER/1X2</text>
</g>
<g font-size="1.7" fill="#f00">
<text x="75.7" y="63.3">PWMA</text>
<text x="75.7" y="65.2">DIRA</text>
<text x="96.9" y="65.2">DIRA</text>
<text x="195.4" y="67.2">OUT1</text>
<text x="195.4" y="69.1">OUT2</text>
<text x="239.8" y="67.2">OUT1</text>
<text x="239.8" y="69.1">OUT2</text>
<text x="75.7" y="76.8">PWMB</text>
<text x="195.4" y="73">OUT3</text>
<text x="195.4" y="74.9">OUT4</text>
<text x="239.8" y="76.8">OUT3</text>
<text x="75.7" y="78.8">DIRB</text>
<text x="96.9" y="78.8">DIRB</text>
<text x="239.8" y="78.8">OUT4</text>
<text x="120.1" y="88.4">PWMA</text>
<text x="120.1" y="90.3">PWMB</text>
<text x="75.7" y="128.9">VDD</text>
<text x="116.3" y="128.9">VDD</text>
<text x="75.7" y="132.8">VMS</text>
<text x="116.3" y="132.8">VMS</text>
<text x="116.3" y="146.3">VDD</text>
<text x="116.3" y="148.3">VMS</text>
</g>
<g font-size="1.7" fill="#004080">
<text x="134.2" y="68.4">VCC2</text>
<text x="141.8" y="71.3" transform="rotate(-90 141.8 71.3)">VCC1</text>
<text x="144.6" y="68.4">1Y1</text>
<text x="144.6" y="70.3">1Y2</text>
<text x="134.2" y="72.2">1A1</text>
<text x="134.2" y="76.1">1A2</text>
<text x="144.6" y="74.1">2Y1</text>
<text x="144.6" y="76.1">2Y2</text>
<text x="134.2" y="79.9">2A1</text>
<text x="134.2" y="83.8">2A2</text>
<text x="134.2" y="89.6">1EN</text>
<text x="145.6" y="89.6">1E</text>
<text x="134.2" y="91.5">2EN</text>
<text x="141.8" y="91.7" transform="rotate(-90 141.8 91.7)">GND</text>
<text x="145.6" y="91.5">2E</text>
<text x="141.9" y="130.1">VIN</text>
<text x="150.6" y="128.2">VOUT</text>
<text x="149.5" y="132.2" transform="rotate(-90 149.5 132.2)">GND</text>
<text x="150.6" y="132.1">VOUT</text>
</g>
<g font-size="1.4">
<text x="30.9" y="1.4">5</text>
<text x="88.8" y="1.4">4</text>
<text x="146.7" y="1.4">3</text>
<text x="204.7" y="1.4">2</text>
<text x="262.6" y="1.4">1</text>
<text x=".5" y="26.1">D</text>
<text x="292" y="26.1">D</text>
<text x=".5" y="71.9">C</text>
<text x="292" y="71.9">C</text>
<text x=".5" y="117.8">B</text>
<text x="292" y="117.8">B</text>
<text x=".5" y="163.6">A</text>
<text x="292" y="163.6">A</text>
<text x="30.9" y="186.8">5</text>
<text x="88.8" y="186.8">4</text>
<text x="146.7" y="186.8">3</text>
<text x="204.7" y="186.8">2</text>
<text x="262.6" y="186.8">1</text>
</g>
</svg>
